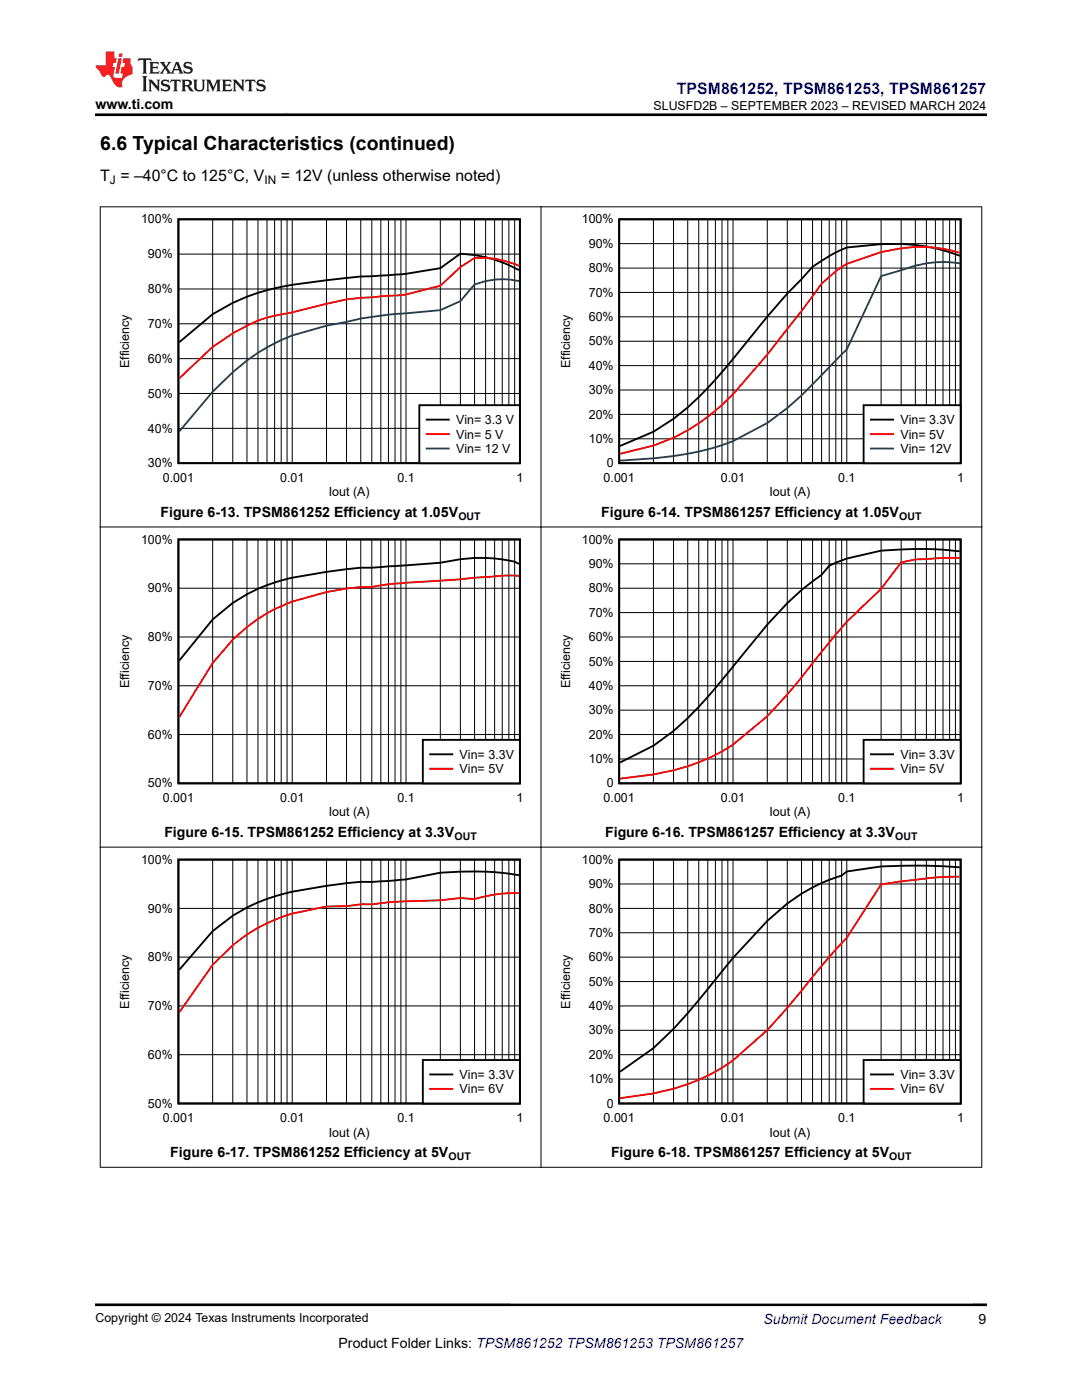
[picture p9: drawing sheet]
<svg xmlns="http://www.w3.org/2000/svg" width="216mm" height="279mm" viewBox="0 0 216 279" stroke-linecap="round" stroke-linejoin="round" font-family="sans-serif">
<path d="M35.6 43.8h68.1v48.6h-68.1zM103.6 53.9l-.9-.4a26.1 26.1 0 0 0-10.8-2.9l-4 2.9-6.9 1.1-5 .4a149.4 149.4 0 0 0-19.9 2.3 38.8 38.8 0 0 0-13.7 5.4l-6.6 5.6" fill="none" stroke="#000" stroke-width=".37"/>
<g fill="none" stroke="#000" stroke-width=".2">
<path d="M35.6 57.7h68.1M35.6 50.7h68.1M42.4 43.8v48.6M46.4 43.8v48.6M49.3 43.8v48.6M51.5 43.8v48.6M53.3 43.8v48.6M54.8 43.8v48.6M56.1 43.8v48.6M57.3 43.8v48.6M58.3 43.8v48.6M65.2 43.8v48.6"/>
<path d="M69.1 43.8v48.6M72 43.8v48.6M74.2 43.8v48.6M76 43.8v48.6M77.5 43.8v48.6M78.8 43.8v48.6M80 43.8v48.6M81 43.8v48.6M87.9 43.8v48.6M91.9 43.8v48.6M94.7 43.8v48.6M96.9 43.8v48.6"/>
<path d="M98.7 43.8v48.6M100.2 43.8v48.6M101.5 43.8v48.6M102.7 43.8v48.6M35.6 78.5h68.1M35.6 71.6h68.1M35.6 64.6h68.1M35.6 85.5h68.1"/>
</g>
<path d="M103.6 53.1a18.6 18.6 0 0 0-8.9-1.6l-2.8 1.8-4 3.7-6.9 1.8-5 .3a53.7 53.7 0 0 0-10.8 1.5l-6.9 1.7-2.2 .4a25.4 25.4 0 0 0-9.7 3.8l-4 2.7-6.6 6.3" fill="none" stroke="#f00" stroke-width=".37"/>
<path d="M103.6 56.1a14.8 14.8 0 0 0-8.9 .7l-2.8 3.3-4 1.8-10.4 .9-5.5 .8-2.9 .6a44.9 44.9 0 0 0-13 3.7 41 41 0 0 0-13.7 10.3l-6.6 7.9" fill="none" stroke="#156" stroke-width=".37"/>
<path d="M83.7 80.9h20v11.5h-20z" fill-rule="evenodd" fill="#fff"/>
<path d="M123.6 43.8h68.1v48.6h-68.1zM191.5 51a36.3 36.3 0 0 0-15.7-2.3l-6.8 .7a29.2 29.2 0 0 0-6.9 3.8l-2.2 2.5a192.4 192.4 0 0 0-14.7 17.2l-1.1 1.4a53.2 53.2 0 0 1-13.7 11.9l-6.7 2.8M83.7 80.9h20v11.5h-20zM85.1 83.7h4.5" fill="none" stroke="#000" stroke-width=".37"/>
<path d="M191.5 50.5a27.6 27.6 0 0 0-15.7-.2l-6.8 2.4a26.9 26.9 0 0 0-5.1 3.9l-4 5.5-6.8 8.7-6.8 7.9a39.4 39.4 0 0 1-22.6 11.9M85.1 86.6h4.5" fill="none" stroke="#f00" stroke-width=".37"/>
<path d="M191.5 52.5l-.9-.1a21.8 21.8 0 0 0-10.8 1.5l-4 1.2-6.8 14.6-5.1 5.2a64.1 64.1 0 0 1-10.8 9.5l-6.8 3.6a52.9 52.9 0 0 1-15.9 3.5l-6.7 .4M85.1 89.5h4.5" fill="none" stroke="#156" stroke-width=".37"/>
<g fill="none" stroke="#000" stroke-width=".2">
<path d="M123.6 58.4h68.1M123.6 53.5h68.1M123.6 48.6h68.1M130.4 43.8v48.6M134.4 43.8v48.6M137.2 43.8v48.6M139.4 43.8v48.6M141.2 43.8v48.6M142.7 43.8v48.6M144.1 43.8v48.6M145.2 43.8v48.6M146.3 43.8v48.6"/>
<path d="M153.1 43.8v48.6M157.1 43.8v48.6M159.9 43.8v48.6M162.1 43.8v48.6M163.9 43.8v48.6M165.5 43.8v48.6M166.8 43.8v48.6M167.9 43.8v48.6M169 43.8v48.6M175.8 43.8v48.6M179.8 43.8v48.6M182.6 43.8v48.6"/>
<path d="M184.8 43.8v48.6M186.6 43.8v48.6M188.2 43.8v48.6M189.5 43.8v48.6M190.6 43.8v48.6M123.6 77.8h68.1M123.6 73h68.1M123.6 68.1h68.1M123.6 63.2h68.1M123.6 87.6h68.1M123.6 82.7h68.1"/>
</g>
<path d="M172.3 80.9h19.4v11.5h-19.4z" fill-rule="evenodd" fill="#fff"/>
<path d="M172.3 80.9h19.4v11.5h-19.4zM173.8 83.7h4.4M35.6 107.7h68.1v48.6h-68.1zM103.6 112.6l-.9-.5-1.2-.2a31.9 31.9 0 0 0-13.6 .4l-13.7 1a82.1 82.1 0 0 0-16.9 2.2l-1.2 .4a31.3 31.3 0 0 0-13.7 7.7l-6.6 8.2" fill="none" stroke="#000" stroke-width=".37"/>
<path d="M173.8 86.6h4.4M103.6 114.9h-3.4l-8.3 .7-13.1 .9-4.6 .7a48.3 48.3 0 0 0-19.4 4.4 34 34 0 0 0-12.4 10.7l-6.6 10.8" fill="none" stroke="#f00" stroke-width=".37"/>
<path d="M173.8 89.5h4.4" fill="none" stroke="#156" stroke-width=".37"/>
<g fill="none" stroke="#000" stroke-width=".2">
<path d="M35.6 117.4h68.1M42.4 107.7v48.6M46.4 107.7v48.6M49.3 107.7v48.6M51.5 107.7v48.6M53.3 107.7v48.6M54.8 107.7v48.6M56.1 107.7v48.6M57.3 107.7v48.6M58.3 107.7v48.6M65.2 107.7v48.6M69.1 107.7v48.6"/>
<path d="M72 107.7v48.6M74.2 107.7v48.6M76 107.7v48.6M77.5 107.7v48.6M78.8 107.7v48.6M80 107.7v48.6M81 107.7v48.6M87.9 107.7v48.6M91.9 107.7v48.6M94.7 107.7v48.6M96.9 107.7v48.6M98.7 107.7v48.6"/>
<path d="M100.2 107.7v48.6M101.5 107.7v48.6M102.7 107.7v48.6M35.6 136.9h68.1M35.6 127.1h68.1M35.6 146.6h68.1"/>
</g>
<path d="M84.4 147.7h19.3v8.6h-19.3z" fill-rule="evenodd" fill="#fff"/>
<path d="M123.6 107.7h68.1v48.6h-68.1zM191.5 110a72.6 72.6 0 0 0-15.7-.1l-6.8 1.6-2.2 .8-1.3 .6-1.6 1.8a51.8 51.8 0 0 0-10.8 10l-10.4 12.6a62.3 62.3 0 0 1-12.3 11.5l-6.7 3.4M84.4 147.7h19.3v8.6h-19.3zM85.8 150.5h4.5" fill="none" stroke="#000" stroke-width=".37"/>
<path d="M191.5 111.3h-3.3l-5.6 .4-2.8 .5-4 5.3-6.8 6.6-5.1 6a139.2 139.2 0 0 1-10.8 12.8l-6.8 5.7a39 39 0 0 1-15.9 6l-6.7 .8M85.8 153.4h4.5" fill="none" stroke="#f00" stroke-width=".37"/>
<g fill="none" stroke="#000" stroke-width=".2">
<path d="M123.6 117.4h68.1M123.6 112.5h68.1M130.4 107.7v48.6M134.4 107.7v48.6M137.2 107.7v48.6M139.4 107.7v48.6M141.2 107.7v48.6M142.7 107.7v48.6M144.1 107.7v48.6M145.2 107.7v48.6M146.3 107.7v48.6M153.1 107.7v48.6"/>
<path d="M157.1 107.7v48.6M159.9 107.7v48.6M162.1 107.7v48.6M163.9 107.7v48.6M165.5 107.7v48.6M166.8 107.7v48.6M167.9 107.7v48.6M169 107.7v48.6M175.8 107.7v48.6M179.8 107.7v48.6M182.6 107.7v48.6M184.8 107.7v48.6"/>
<path d="M186.6 107.7v48.6M188.2 107.7v48.6M189.5 107.7v48.6M190.6 107.7v48.6M123.6 136.9h68.1M123.6 132h68.1M123.6 127.1h68.1M123.6 122.3h68.1M123.6 151.5h68.1M123.6 146.6h68.1M123.6 141.7h68.1"/>
</g>
<path d="M172.3 147.7h19.4v8.6h-19.4z" fill-rule="evenodd" fill="#fff"/>
<path d="M172.3 147.7h19.4v8.6h-19.4zM173.8 150.5h4.4M35.6 171.6h68.1v48.6h-68.1zM103.6 174.7a58.3 58.3 0 0 0-15.7-.5l-6.9 1.3-6.8 .5a75.3 75.3 0 0 0-16.9 2.2l-1.2 .3a32.9 32.9 0 0 0-13.7 7.3l-6.6 7.7" fill="none" stroke="#000" stroke-width=".37"/>
<path d="M173.8 153.4h4.4M103.6 178.2h-.9a28.1 28.1 0 0 0-8 1.2l-2.8-.2-4 .5-9.1 .3-4.6 .5h-2.2l-2.9 .4h-3.9l-6.9 1.4a33.2 33.2 0 0 0-15.9 10.3l-6.6 9.4" fill="none" stroke="#f00" stroke-width=".37"/>
<g fill="none" stroke="#000" stroke-width=".2">
<path d="M42.4 171.6v48.6M46.4 171.6v48.6M49.3 171.6v48.6M51.5 171.6v48.6M53.3 171.6v48.6M54.8 171.6v48.6M56.1 171.6v48.6M57.3 171.6v48.6M58.3 171.6v48.6M65.2 171.6v48.6M69.1 171.6v48.6M72 171.6v48.6"/>
<path d="M74.2 171.6v48.6M76 171.6v48.6M77.5 171.6v48.6M78.8 171.6v48.6M80 171.6v48.6M81 171.6v48.6M87.9 171.6v48.6M91.9 171.6v48.6M94.7 171.6v48.6M96.9 171.6v48.6M98.7 171.6v48.6M100.2 171.6v48.6"/>
<path d="M101.5 171.6v48.6M102.7 171.6v48.6M35.6 191h68.1M35.6 181.3h68.1M35.6 210.5h68.1M35.6 200.8h68.1"/>
</g>
<path d="M84.4 211.5h19.3v8.7h-19.3z" fill-rule="evenodd" fill="#fff"/>
<path d="M123.6 171.6h68.1v48.6h-68.1zM191.5 173.1a118.3 118.3 0 0 0-15.7-.2l-6.8 1-1.1 .8-1.1 .4a35.3 35.3 0 0 0-13.7 8.7l-6.8 7.4-5.1 6.2a96.2 96.2 0 0 1-10.8 11.8l-6.7 4.7M84.4 211.6h19.3v8.6h-19.3zM85.8 214.4h4.5" fill="none" stroke="#000" stroke-width=".37"/>
<path d="M191.5 175l-4.9 .1-6.8 .8-4 .6-6.8 10.6-3.5 3.9-5.6 6.7a70.2 70.2 0 0 1-14.7 14.6 38.4 38.4 0 0 1-14.8 5.9l-6.7 1M85.8 217.3h4.5" fill="none" stroke="#f00" stroke-width=".37"/>
<g fill="none" stroke="#000" stroke-width=".2">
<path d="M123.6 176.4h68.1M130.4 171.6v48.6M134.4 171.6v48.6M137.2 171.6v48.6M139.4 171.6v48.6M141.2 171.6v48.6M142.7 171.6v48.6M144.1 171.6v48.6M145.2 171.6v48.6M146.3 171.6v48.6M153.1 171.6v48.6M157.1 171.6v48.6"/>
<path d="M159.9 171.6v48.6M162.1 171.6v48.6M163.9 171.6v48.6M165.5 171.6v48.6M166.8 171.6v48.6M167.9 171.6v48.6M169 171.6v48.6M175.8 171.6v48.6M179.8 171.6v48.6M182.6 171.6v48.6M184.8 171.6v48.6M186.6 171.6v48.6"/>
<path d="M188.2 171.6v48.6M189.5 171.6v48.6M190.6 171.6v48.6M123.6 195.9h68.1M123.6 191h68.1M123.6 186.2h68.1M123.6 181.3h68.1M123.6 215.4h68.1M123.6 210.5h68.1M123.6 205.6h68.1M123.6 200.8h68.1"/>
</g>
<path d="M172.3 211.5h19.4v8.7h-19.4z" fill-rule="evenodd" fill="#fff"/>
<path d="M172.3 211.6h19.4v8.6h-19.4zM173.8 214.4h4.4" fill="none" stroke="#000" stroke-width=".37"/>
<path d="M173.8 217.3h4.4" fill="none" stroke="#f00" stroke-width=".37"/>
<path d="M19.9 41.3h176.1M20 41.2v191.8M107.9 41.2v191.8M195.9 41.2v191.8M19.9 105.2h176.1M19.9 169.1h176.1M19.9 233h176.1" fill="none" stroke="#000" stroke-width=".2"/>
<path d="M27.7 11.6l-.2 .6 .5-.2h.6v.1v2.2l-.2 .4h1l-.2-.4v-2.2v-.1h.5l.5 .2-.1-.6zM29.8 12.4l.2 .3v1.6l-.2 .4h1.9l.1-.6a1.08 1.08 0 0 1-1.3 .2v-.7h.6l.4 .2v-.7l-.4 .2h-.6v-.5l.2-.2a1 1 0 0 1 1 .3l-.1-.5zM31.8 12.4l1 1.1-1 1.2h.9l-.2-.2 .4-.8 .5 .8-.2 .2h1.6l-.2-.2 .1-.5h1l.1 .5-.1 .2h.9l-.2-.4-.8-1.9h-.5l-1 2.1-.8-1.1 .9-1h-.8l.2 .2-.5 .6-.3-.6 .1-.2zM35.2 12.8l.4 1h-.8zM36.8 12.5a.65 .65 0 0 0-.2 .7 .65 .65 0 0 0 .6 .5l.7 .1 .1 .3a.79 .79 0 0 1-.7 .4 .79 .79 0 0 1-.7-.5l.1 .7 .2-.1a.93 .93 0 0 0 1.1 0 .93 .93 0 0 0 .4-.9 1.46 1.46 0 0 0-1.2-.6l-.1-.3a1.09 1.09 0 0 1 1.2 .2l-.2-.6-.1 .1-.6-.2zM28.4 15.2l.2 .4v2.2l-.2 .4h1l-.2-.4v-2.2l.2-.4zM29.6 15.9l.2 .4v1.5l-.2 .4h.8l-.3-.4v-1.3l1.7 1.8v-2l.2-.4h-.8l.2 .2 .1 1.1-1.2-1.3zM32.3 16a.65 .65 0 0 0-.2 .8 .65 .65 0 0 0 .7 .4l.6 .2 .1 .2a.79 .79 0 0 1-.7 .4 .79 .79 0 0 1-.7-.5l.1 .7 .2-.1a.93 .93 0 0 0 1.1 .1 .93 .93 0 0 0 .4-1 1.46 1.46 0 0 0-1.2-.5l-.1-.4a1.09 1.09 0 0 1 1.2 .2l-.2-.6-.1 .1-.6-.1zM34.1 15.9l-.1 .6a.63 .63 0 0 1 .7-.3l.1 1.6-.3 .4h1l-.2-.4v-1.6a.66 .66 0 0 1 .8 .3l-.1-.6zM36.2 15.9l.2 .4v1.5l-.2 .4h.9l-.2-.2v-.7h.5l.1 .2a.79 .79 0 0 0 1.2 .6l-1-.9a.61 .61 0 0 0 .6-.6 .61 .61 0 0 0-.5-.7zM36.9 16.2h.2a.47 .47 0 0 1 .5 .1 .47 .47 0 0 1 .1 .5l-.2 .1-.6 .1zM38.5 15.9l.2 .2a2.26 2.26 0 0 0 .4 2 1.04 1.04 0 0 0 1.7-.7v-1.3l.2-.2h-.8l.2 .4v1.1a.6 .6 0 0 1-.6 .6 .6 .6 0 0 1-.6-.6v-1.1l.3-.4zM41.1 15.9l.2 .4v1.5l-.2 .4h.7l-.2-.4v-1.4l.9 1.9 .8-1.9v1.4l-.2 .4h1l-.3-.4v-1.5l.3-.4h-.8l-.7 1.5-.7-1.5zM44.3 15.9l.2 .4v1.5l-.2 .4h1.9l.1-.6a1.09 1.09 0 0 1-1.3 .2v-.7h.6l.4 .2v-.6l-.4 .2h-.6v-.6l.2-.1a1.01 1.01 0 0 1 1 .3l-.1-.6zM46.4 15.9l.3 .4v1.5l-.3 .4h.8l-.2-.4v-1.3l1.6 1.8v-2l.2-.4h-.7l.2 .2v1.1l-1.2-1.3zM49 15.9l-.1 .6a.63 .63 0 0 1 .8-.3v1.6l-.3 .4h1l-.2-.4v-1.6a.66 .66 0 0 1 .8 .3l-.1-.6zM51.4 16a.65 .65 0 0 0-.2 .8 .65 .65 0 0 0 .6 .4l.6 .2 .2 .2a.79 .79 0 0 1-.8 .4 .79 .79 0 0 1-.6-.5l.1 .7 .2-.1a.93 .93 0 0 0 1 .1 .93 .93 0 0 0 .5-1 1.46 1.46 0 0 0-1.3-.5l-.1-.4a1.09 1.09 0 0 1 1.3 .2l-.2-.6-.2 .1-.5-.1z" fill="#231f20"/>
<path d="M21.1 10.3v2.7h-2.1l.1 .4 .9 1a.95 .95 0 0 0 .9 .9 .59 .59 0 0 1 .6-.4 .59 .59 0 0 1 .5 .3l.4 .8a1.59 1.59 0 0 0 2.1 1.4 1.62 1.62 0 0 1 1-2.3l1-.3-.1-1.5a1.59 1.59 0 0 1-.4-1.7h-1.4l-.2 .9h.5l-.1 .9h-.5l-.2 .9v.3l.4 .1-.2 .9h-.6a.73 .73 0 0 1-1.1-.7l.3-1.5h-.5l.2-.9h.5l.2-.9h-.5v-1.3zM23.6 11.6l-.6 3.1h.7l.6-3.1zM23.8 10.7l-.1 .6h.7l.1-.6z" fill="#ed1c24"/>
<path d="M19 22.9h177.8M19 260.4h177.8" fill="none" stroke="#000" stroke-width=".53"/>
<text font-size="3.9" x="20" y="29.9">6.6 Typical Characteristics (continued)</text>
<text font-size="3.2" fill="#00f" x="135.1" y="18.7">TPSM861252, TPSM861253, TPSM861257</text>
<g font-size="3.2">
<text x="20" y="36.1">T = –40°C to 125°C, V</text>
<text x="56" y="36.1">= 12V (unless otherwise noted)</text>
</g>
<g font-size="2.8">
<text x="19" y="21.8">www.ti.com</text>
<text x="32" y="103.2">Figure 6-13. TPSM861252 Efficiency at 1.05V</text>
<text x="120" y="103.2">Figure 6-14. TPSM861257 Efficiency at 1.05V</text>
<text x="32.8" y="167.1">Figure 6-15. TPSM861252 Efficiency at 3.3V</text>
<text x="120.8" y="167.1">Figure 6-16. TPSM861257 Efficiency at 3.3V</text>
<text x="34" y="231">Figure 6-17. TPSM861252 Efficiency at 5V</text>
<text x="121.9" y="231">Figure 6-18. TPSM861257 Efficiency at 5V</text>
<text x="67.6" y="269">Product Folder Links: TPSM861252 TPSM861253 TPSM861257</text>
<text x="195.3" y="264.2">9</text>
</g>
<text font-size="2.8" fill="#00f" x="152.4" y="264.2">Submit Document Feedback</text>
<g font-size="2.5">
<text x="130.4" y="21.9">SLUSFD2B – SEPTEMBER 2023 – REVISED MARCH 2024</text>
<text x="28.1" y="44.6">100%</text>
<text x="116.1" y="44.6">100%</text>
<text x="29.5" y="51.5">90%</text>
<text x="117.5" y="49.5">90%</text>
<text x="29.5" y="58.5">80%</text>
<text x="117.5" y="59.2">70%</text>
<text x="117.5" y="54.3">80%</text>
<text x="29.5" y="65.4">70%</text>
<text x="117.5" y="64.1">60%</text>
<text x="117.5" y="68.9">50%</text>
<text x="25.8" y="73.5" transform="rotate(-90 25.8 73.5)">Efficiency</text>
<text x="29.5" y="72.4">60%</text>
<text x="113.7" y="73.5" transform="rotate(-90 113.7 73.5)">Efficiency</text>
<text x="117.5" y="73.8">40%</text>
<text x="29.5" y="79.4">50%</text>
<text x="117.5" y="83.5">20%</text>
<text x="117.5" y="78.7">30%</text>
<text x="29.5" y="86.3">40%</text>
<text x="91" y="84.6">Vin= 3.3 V</text>
<text x="91" y="87.5">Vin= 5 V</text>
<text x="117.5" y="88.4">10%</text>
<text x="179.7" y="84.6">Vin= 3.3V</text>
<text x="179.7" y="87.5">Vin= 5V</text>
<text x="29.5" y="93.3">30%</text>
<text x="91" y="90.4">Vin= 12 V</text>
<text x="121.1" y="93.3">0</text>
<text x="179.7" y="90.4">Vin= 12V</text>
<text x="32.5" y="96.1">0.001</text>
<text x="55.9" y="96.1">0.01</text>
<text x="65.6" y="99">Iout (A)</text>
<text x="79.3" y="96.1">0.1</text>
<text x="103" y="96.1">1</text>
<text x="120.4" y="96.1">0.001</text>
<text x="143.8" y="96.1">0.01</text>
<text x="153.5" y="99">Iout (A)</text>
<text x="167.2" y="96.1">0.1</text>
<text x="191" y="96.1">1</text>
<text x="28.1" y="108.5">100%</text>
<text x="116.1" y="108.5">100%</text>
<text x="117.5" y="113.4">90%</text>
<text x="29.5" y="118.2">90%</text>
<text x="117.5" y="118.2">80%</text>
<text x="117.5" y="123.1">70%</text>
<text x="29.5" y="128">80%</text>
<text x="117.5" y="128">60%</text>
<text x="25.8" y="137.4" transform="rotate(-90 25.8 137.4)">Efficiency</text>
<text x="29.5" y="137.7">70%</text>
<text x="113.7" y="137.4" transform="rotate(-90 113.7 137.4)">Efficiency</text>
<text x="117.5" y="137.7">40%</text>
<text x="117.5" y="132.8">50%</text>
<text x="117.5" y="142.6">30%</text>
<text x="29.5" y="147.4">60%</text>
<text x="117.5" y="147.4">20%</text>
<text x="91.7" y="151.4">Vin= 3.3V</text>
<text x="91.7" y="154.3">Vin= 5V</text>
<text x="117.5" y="152.3">10%</text>
<text x="179.7" y="151.4">Vin= 3.3V</text>
<text x="179.7" y="154.3">Vin= 5V</text>
<text x="29.5" y="157.2">50%</text>
<text x="32.5" y="160">0.001</text>
<text x="55.9" y="160">0.01</text>
<text x="79.3" y="160">0.1</text>
<text x="103" y="160">1</text>
<text x="120.4" y="160">0.001</text>
<text x="121.1" y="157.2">0</text>
<text x="143.8" y="160">0.01</text>
<text x="167.2" y="160">0.1</text>
<text x="191" y="160">1</text>
<text x="65.6" y="162.9">Iout (A)</text>
<text x="153.5" y="162.9">Iout (A)</text>
<text x="28.1" y="172.4">100%</text>
<text x="116.1" y="172.4">100%</text>
<text x="117.5" y="177.2">90%</text>
<text x="29.5" y="182.1">90%</text>
<text x="117.5" y="182.1">80%</text>
<text x="29.5" y="191.8">80%</text>
<text x="117.5" y="191.8">60%</text>
<text x="117.5" y="187">70%</text>
<text x="117.5" y="196.7">50%</text>
<text x="25.8" y="201.3" transform="rotate(-90 25.8 201.3)">Efficiency</text>
<text x="29.5" y="201.6">70%</text>
<text x="113.7" y="201.3" transform="rotate(-90 113.7 201.3)">Efficiency</text>
<text x="117.5" y="201.6">40%</text>
<text x="117.5" y="206.4">30%</text>
<text x="29.5" y="211.3">60%</text>
<text x="91.7" y="215.3">Vin= 3.3V</text>
<text x="117.5" y="211.3">20%</text>
<text x="179.7" y="215.3">Vin= 3.3V</text>
<text x="29.5" y="221">50%</text>
<text x="91.7" y="218.2">Vin= 6V</text>
<text x="117.5" y="216.2">10%</text>
<text x="121.1" y="221">0</text>
<text x="179.7" y="218.2">Vin= 6V</text>
<text x="32.5" y="223.9">0.001</text>
<text x="55.9" y="223.9">0.01</text>
<text x="65.6" y="226.8">Iout (A)</text>
<text x="79.3" y="223.9">0.1</text>
<text x="103" y="223.9">1</text>
<text x="120.4" y="223.9">0.001</text>
<text x="143.8" y="223.9">0.01</text>
<text x="153.5" y="226.8">Iout (A)</text>
<text x="167.2" y="223.9">0.1</text>
<text x="191" y="223.9">1</text>
<text x="19" y="263.9">Copyright © 2024 Texas Instruments Incorporated</text>
</g>
<g font-size="2.4">
<text x="21.9" y="36.7">J</text>
<text x="52.8" y="36.7">IN</text>
</g>
<g font-size="2.1">
<text x="91.5" y="103.7">OUT</text>
<text x="179.4" y="103.7">OUT</text>
<text x="90.7" y="167.6">OUT</text>
<text x="178.6" y="167.6">OUT</text>
<text x="89.5" y="231.5">OUT</text>
<text x="177.5" y="231.5">OUT</text>
</g>
</svg>
